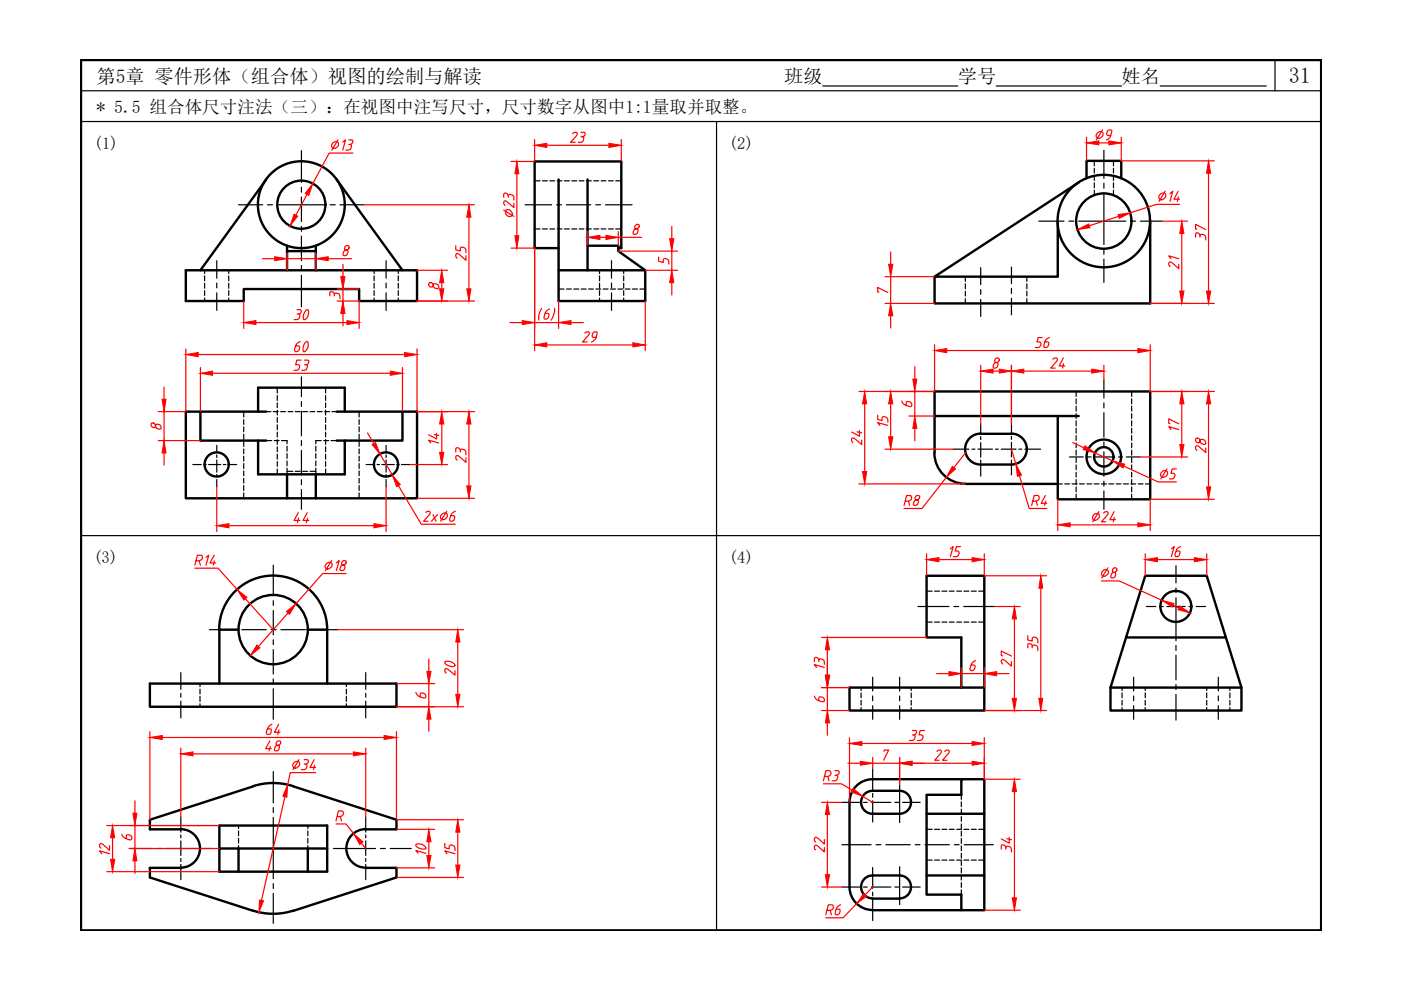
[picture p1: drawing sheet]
<svg xmlns="http://www.w3.org/2000/svg" width="297mm" height="210mm" viewBox="0 0 297 210" stroke-linecap="round" stroke-linejoin="round" font-family="sans-serif">
<!-- layer: 0 -->
<path d="M17.2 12.7h262.9v184.6h-262.9z" fill="none" stroke="#000" stroke-width=".51"/>
<path d="M17.2 19.2h262.9M174.4 18.2h28.7M211.2 18.2h26.6M246 18.2h22.5M270.3 12.7v6.5M17.2 25.8h262.9M151.9 25.8v171.5M17.2 113.6h262.9" fill="none" stroke="#000" stroke-width=".25"/>
<g fill="none" stroke="#000" stroke-width=".51">
<path d="M56.5 38l-14 19.3M71.4 38l13.9 19.3M118.4 38v25.8h18.4v-6.5M124.6 38v19.3M228.7 38.7l-30.6 20h26.2v-11.8M230.4 37.8v-3.7h7.3v3.7M39.4 57.3h49v6.5h-12.3v-2.5h-24.4v2.5h-12.3zM60.9 52.1v1.1M67 53.2h-6.1v4.1M67 52.1v5.2M118.4 52.6h-5v-18.4h18.3v18.4h-.6M118.4 57.3h18.4"/>
<path d="M124.6 52.1h6.5v1.1l5.7 4.1M243.9 46.9v17.4h-45.8v-5.6M42.5 87.3v6.1h14M54.7 93.4v7.2h18.4v-7.2M54.7 87.3v-5.1h18.4v5.1M56.5 87.3h-17.1v18.3h21.5M71.4 87.3h17v18.3h-21.4M85.3 87.3v6.1h-13.9M198.1 88.2h30.6M207.9 91.9a3.3 3.3 0 0 0-3.3 3.3 3.3 3.3 0 0 0 3.3 3.3M207.9 98.5h6.5M207.9 92h6.5"/>
<path d="M214.4 91.9a3.3 3.3 0 0 1 3.3 3.3 3.3 3.3 0 0 1-3.3 3.3M224.3 88.2v17.7h19.6v-22.9h-45.8v13a6.5 6.5 0 0 0 6.5 6.6M60.9 100.6v5h6.1v-5M204.7 102.6h19.6M46.5 133.5a11.5 11.5 0 0 1 11.4-11.5 11.5 11.5 0 0 1 11.5 11.5M50.6 133.5h-4.1v11.4M65.3 133.5h4.1v11.4M238.7 135.2h21.2l-4.1-13.1h-13l-7.4 23.7M259.9 135.2l3.3 10.6M31.8 144.9h52.3v4.9h-52.3zM203.8 145.8h-23.7v4.9h28.6v-4.9h-4.9v-10.6h-7.3v-13.1h12.2v23.7M235.4 145.8h27.8v4.9h-27.8z"/>
<path d="M46.5 175h22.9v9.8h-22.9zM46.5 179.9h22.9M50.6 179.9v4.9M53.6 166.7a13.9 13.9 0 0 1 8.6 0M53.7 166.7l-21.9 7.1v2h6.5a4.1 4.1 0 0 1 4.1 4.1 4.1 4.1 0 0 1-4.1 4.1M62.2 166.7l21.9 7.1v2h-6.6M65.3 179.9v4.9M77.5 175.8a4.1 4.1 0 0 0-4.1 4.1 4.1 4.1 0 0 0 4.1 4.1M180.1 170.1v18a4.9 4.9 0 0 0 4.9 4.8M185 167.7a2.43 2.43 0 0 0-2.4 2.4 2.43 2.43 0 0 0 2.4 2.4M185 165.2a4.9 4.9 0 0 0-4.9 4.9M185 172.5h5.7"/>
<path d="M185 167.7h5.7M185 165.2h18.8M190.7 167.7a2.43 2.43 0 0 1 2.5 2.4 2.43 2.43 0 0 1-2.5 2.4M196.5 172.5h12.2v20.5h-4.9v-3.3h-7.3v-21.2h7.3v-3.3h4.9v7.3M38.3 184h-6.5v2l21.8 7.1a13.9 13.9 0 0 0 8.6 0M77.5 184h6.6v2l-21.9 7.1M185 185.6a2.43 2.43 0 0 0-2.4 2.5 2.43 2.43 0 0 0 2.4 2.4M185 190.5h5.7M185 185.6h5.7M185 193h18.8M190.7 185.6a2.43 2.43 0 0 1 2.5 2.5 2.43 2.43 0 0 1-2.5 2.4M196.5 185.6h12.2"/>
<circle cx="63.9" cy="43.4" r="9.2"/>
<circle cx="63.9" cy="43.4" r="5.1"/>
<circle cx="234" cy="46.9" r="9.8"/>
<circle cx="234" cy="46.9" r="5.9"/>
<circle cx="45.9" cy="98.5" r="2.56"/>
<circle cx="81.8" cy="98.5" r="2.56"/>
<circle cx="234" cy="96.9" r="3.7"/>
<circle cx="234" cy="96.9" r="2.05"/>
<circle cx="57.9" cy="133.5" r="7.3"/>
<circle cx="249.3" cy="128.6" r="3.3"/>
</g>
<g fill="none" stroke="#000" stroke-width=".25">
<path d="M113.4 38.3h1.1M115 38.3h1.1M116.6 38.3h1M118.1 38.3h1.1M119.7 38.3h1M121.2 38.3h1.1M122.8 38.3h1M124.3 38.3h1.1M125.9 38.3h1M127.5 38.3h1M129 38.3h1M130.5 38.3h1.2"/>
<path d="M232 34.1v1.1M232 35.7v1M232 37.2v1.1M232 38.8v1M236.1 34.1v1.1M236.1 35.7v1M236.1 37.2v1.1M236.1 38.8v1M43.4 57.3v.7M43.4 58.5v1M48.5 57.3v.7M48.5 58.5v1"/>
<path d="M79.3 57.3v.7M79.3 58.5v1M84.4 57.3v.7M84.4 58.5v1M113.4 48.5h1.1M115 48.5h1.1M116.6 48.5h1M118.1 48.5h1.1M119.7 48.5h1M121.2 48.5h1.1M122.8 48.5h1M124.3 48.5h1.1"/>
<path d="M125.9 48.5h1M127.1 57.3v.7M127.1 58.5v1M127.5 48.5h1M129 48.5h1M130.5 48.5h1.2M132.2 57.3v.7M132.2 58.5v1M204.7 58.7v1M217.7 58.7v1M232 40.3v1.1M236.1 40.3v1.1"/>
<path d="M43.4 60.1v1M43.4 61.6v1M43.4 63.2v.6M48.5 60.1v1M48.5 61.6v1M48.5 63.2v.6M79.3 60.1v1M79.3 61.6v1M79.3 63.2v.6M84.4 60.1v1M84.4 61.6v1M84.4 63.2v.6"/>
<path d="M118.4 61.3h1.2M120.1 61.3h1M121.7 61.3h1M123.2 61.3h1.1M124.8 61.3h1M126.4 61.3h1M127.1 60.1v1M127.1 61.6v1M127.1 63.2v.6M127.9 61.3h1M129.4 61.3h1.1M131 61.3h1"/>
<path d="M132.2 60.1v1M132.2 61.6v1M132.2 63.2v.6M132.6 61.3h1M134.1 61.3h1.1M135.7 61.3h1.1M204.7 60.2v1M204.7 61.8v1M204.7 63.3v1M217.7 60.2v1M217.7 61.8v1M217.7 63.3v1"/>
<path d="M51.7 87.3v1.1M51.7 89v1M51.7 90.5v1.1M51.7 92.1v1M51.7 93.6v1M51.7 95.2v1M51.7 96.7v1.1M51.7 98.3v1M51.7 99.9v1M56.5 93.4h1.1M56.5 87.3h.9M57.9 87.3h1.1"/>
<path d="M58.2 93.4h1M58.8 82.2v1.1M58.8 83.8v1.1M58.8 85.4v1M58.8 87v1M58.8 88.5v1.1M58.8 90.1v1M58.8 91.6v1.1M58.8 93.2v1M58.8 94.7v1.1M58.8 96.3v1.1M58.8 97.9v1"/>
<path d="M58.8 99.4v1.2M59.5 87.3h1M59.7 93.4h1.2v.7M60.9 99.3v1.3M60.9 94.6v1.1M60.9 96.2v1M60.9 97.7v1M60.9 99.9h1.2M61.1 87.3h1M62.6 99.9h1.1M62.6 87.3h1.1M64.2 99.9h1"/>
<path d="M64.2 87.3h1M65.7 99.9h1.3v.7M65.7 87.3h1M67 94.6v1.1M67 96.2v1M67 97.7v1M67 99.3v.6M67.3 87.3h1M68.1 93.4h-1.1v.7M68.7 93.4h1M68.8 87.3h1.1M69 82.2v1.1"/>
<path d="M69 83.8v1.1M69 85.4v1M69 87v1M69 88.5v1.1M69 90.1v1M69 91.6v1.1M69 93.2v1M69 94.7v1.1M69 96.3v1.1M69 97.9v1M69 99.4v1.2M70.2 93.4h1.2"/>
<path d="M70.4 87.3h1M76.1 87.3v1.1M76.1 89v1M76.1 90.5v1.1M76.1 92.1v1M76.1 93.6v1M76.1 95.2v1M76.1 96.7v1.1M76.1 98.3v1M76.1 99.9v1M228.2 83v1.1M228.2 84.6v1"/>
<path d="M228.2 86.1v1.1M228.2 87.7v1M228.2 89.2v1.1M228.2 90.8v1M228.2 92.4v1M228.2 93.9v1M228.2 95.4v1.1M228.2 97v1.1M228.2 98.6v1M239.9 83v1.1M239.9 84.6v1M239.9 86.1v1.1"/>
<path d="M239.9 87.7v1M239.9 89.2v1.1M239.9 90.8v1M239.9 92.4v1M239.9 93.9v1M239.9 95.4v1.1M239.9 97v1.1M239.9 98.6v1M51.7 101.4v1M51.7 102.9v1.1M51.7 104.5v1.1M76.1 101.4v1"/>
<path d="M76.1 102.9v1.1M76.1 104.5v1.1M224.3 102.6h.9M225.7 102.6h1.1M227.3 102.6h1.1M228.2 100.1v1.1M228.2 101.7v1M228.2 103.2v1.1M228.2 104.8v1.1M228.9 102.6h1M230.4 102.6h1.1M232 102.6h1"/>
<path d="M233.5 102.6h1.1M235.1 102.6h1M236.7 102.6h1M238.2 102.6h1.1M239.8 102.6h1M239.9 100.1v1.1M239.9 101.7v1M239.9 103.2v1.1M239.9 104.8v1.1M241.3 102.6h1M242.9 102.6h1M196.5 131.9h1.1"/>
<path d="M196.5 125.3h1.1M198.1 131.9h1.1M198.1 125.3h1.1M199.7 131.9h1.1M199.7 125.3h1.1M201.3 131.9h1M201.3 125.3h1M202.8 131.9h1.1M202.8 125.3h1.1M204.4 131.9h1M204.4 125.3h1M205.9 131.9h1.1"/>
<path d="M205.9 125.3h1.1M207.5 131.9h1.2M207.5 125.3h1.2M42.4 144.9v.7M42.4 146.1v1M42.4 147.6v1.1M42.4 149.2v.6M73.4 144.9v.7M73.4 146.1v1M73.4 147.6v1.1M73.4 149.2v.6M182.6 145.8v.6"/>
<path d="M182.6 146.9v1M182.6 148.5v1M182.6 150v.7M193.2 145.8v.6M193.2 146.9v1M193.2 148.5v1M193.2 150v.7M237.9 145.8v.6M237.9 146.9v1M237.9 148.5v1M237.9 150v.7M242.8 145.8v.6"/>
<path d="M242.8 146.9v1M242.8 148.5v1M242.8 150v.7M255.8 145.8v.6M255.8 146.9v1M255.8 148.5v1M255.8 150v.7M260.8 145.8v.6M260.8 146.9v1M260.8 148.5v1M260.8 150v.7M50.6 175v.7"/>
<path d="M50.6 176.2v1M50.6 177.7v1.1M50.6 179.3v.6M65.3 175v.7M65.3 176.2v1M65.3 177.7v1.1M65.3 179.3v.6M196.5 175.8h1.1M198.1 175.8h1.1M199.7 175.8h1.1M201.3 175.8h1M202.8 175.8h1.1"/>
<path d="M203.8 168.5v1M203.8 170v1.1M203.8 171.6v1M203.8 173.1v1M203.8 174.7v1M203.8 176.2v1.1M203.8 177.8v1M203.8 179.4v1M204.4 175.8h1M205.9 175.8h1.1M207.5 175.8h1.2M196.5 182.4h1.1"/>
<path d="M198.1 182.4h1.1M199.7 182.4h1.1M201.3 182.4h1M202.8 182.4h1.1M203.8 180.9v1M203.8 182.4v1.1M203.8 184v1.1M203.8 185.6v1M203.8 187.1v1.1M203.8 188.7v1M204.4 182.4h1M205.9 182.4h1.1"/>
<path d="M207.5 182.4h1.2"/>
</g>
<g fill="none" stroke="#000" stroke-width=".25">
<path d="M63.9 31.9v6.8M63.9 39.7v1.1M234 31.9v5.9M234 38.8v1.1M46 55.3v3.7M50.6 43.4h5.1M56.7 43.4h1.1M58.8 43.4h10.2M63.9 41.8v5.2M63.9 48v1.1M63.9 50.1v5.2M63.9 56.3v1"/>
<path d="M63.9 58.4v6.7M70 43.4h1.1M72.1 43.4h5.1M81.9 55.3v3.7M111.3 43.4h5.7M118 43.4h1M120.1 43.4h5.2M126.3 43.4h1M128.4 43.4h5.6M129.7 55.3v3.7M207.9 56.8v3.6M214.4 56.6v3.5"/>
<path d="M220.2 46.9h5.4M226.6 46.9h1.1M228.7 46.9h10M234 40.9v10.9M234 52.9v1M234 54.9v5M239.7 46.9h1.1M241.8 46.9h4.6M46 60v1M46 62.1v3.7M63.9 79.9v4.2M81.9 60v1"/>
<path d="M81.9 62.1v3.7M129.7 60v1M129.7 62.1v3.7M207.9 61.4v1M207.9 63.5v3.6M214.4 61.2v1M214.4 63.2v3.5M40.9 98.5h1.8M43.2 98.5h.5M44.2 98.5h2.6M46 94.4v1.6M46 96.5v.5"/>
<path d="M46 97.5v2.6M47.4 98.5h.5M48.4 98.5h1.8M63.9 85.1v1.1M63.9 87.2v5.2M63.9 93.4v1.1M63.9 95.5v5.2M77.6 98.5h1.8M80 98.5h.5M81 98.5h2.6M81.9 94.4v1.6M81.9 96.5v.5"/>
<path d="M81.9 97.5v2.6M84.1 98.5h.5M85.1 98.5h1.8M202.1 95.2h3.3M206.1 95.2h.6M207.3 95.2h3.1M207.9 89.8v2.1M207.9 92.6v.6M207.9 93.8v3.1M207.9 97.6v.6M207.9 98.8v2.2M211.1 95.2h.6"/>
<path d="M212.3 95.2h3.1M214.4 90v1.9M214.4 92.5v.7M214.4 93.8v3.1M214.4 97.5v.7M214.4 98.7v2M216 95.2h.6M217.3 95.2h3.3M226.8 96.9h2.9M230.5 96.9h.8M232.2 96.9h4.1M234 80.5v3.9"/>
<path d="M234 85.4v1.1M234 87.5v5.2M234 93.7v1.1M234 95.8v5.2M237.1 96.9h.9M238.8 96.9h2.9M46 100.6v.6M46 101.7v1.5M57.9 119.8v6.5M63.9 101.7v1.1M63.9 103.8v4.2M81.9 100.6v.6"/>
<path d="M81.9 101.7v1.5M234 102v1.1M234 104.1v3.9M249.3 120v3.6M44.4 133.5h3.8M49.2 133.5h1M51.3 133.5h5.2M57.5 133.5h1M57.9 127.4v1M57.9 129.4v5.2M57.9 135.7v1M57.9 137.7v5.2"/>
<path d="M59.5 133.5h5.3M65.8 133.5h1M67.8 133.5h3.8M194.6 128.6h6.6M202.3 128.6h1M204.3 128.6h6.6M243.1 128.6h2M245.9 128.6h.7M247.4 128.6h3.9M249.3 126.7v9.1M249.3 124.7v1M249.3 136.8v1.1"/>
<path d="M249.3 138.9v5.2M252.1 128.6h.7M253.6 128.6h2M38.3 142.6v3.6M38.3 147v.8M38.3 148.7v3.5M57.9 144v1M57.9 146v6.5M77.5 142.6v3.6M77.5 147v.8M77.5 148.7v3.5M185 143.6v2.9"/>
<path d="M185 147.6v1M185 149.6v2.9M190.7 143.6v2.9M190.7 147.6v1M190.7 149.6v2.9M240.4 143.6v2.9M240.4 147.6v1M240.4 149.6v2.9M249.3 145.1v1.1M249.3 147.2v5.5M258.3 143.6v2.9M258.3 147.6v1"/>
<path d="M258.3 149.6v2.9M27.5 179.9h4.8M33.4 179.9h1M35.5 179.9h9.7M38.3 173.2v3.2M38.3 177v.7M38.3 178.3v3.1M57.9 173.3v13M57.9 163.6v6.6M57.9 171.2v1.1M70.7 179.9h8.9M77.5 173.2v3.2"/>
<path d="M77.5 177v.7M77.5 178.3v3.1M80.7 179.9h1M82.7 179.9h4.5M178.5 170.1h3.7M178.5 179.1h6.2M183.1 170.1h.8M184.7 170.1h4.2M185 163v4.5M185 168.2v.8M185 169.8v4.5M185.7 179.1h1.1"/>
<path d="M187.8 179.1h5.2M189.7 170.1h.8M190.7 166.4v8M191.4 170.1h3.7M194 179.1h1.1M196.1 179.1h5.2M202.3 179.1h1.1M204.4 179.1h6.2M38.3 182v.7M38.3 183.2v3.3M57.9 187.4v1M57.9 189.4v6.4"/>
<path d="M77.5 182v.7M77.5 183.2v3.3M178.5 188.1h3.7M183.1 188.1h.8M184.7 188.1h4.2M185 183.9v4.5M185 189.2v.7M185 190.7v4.5M189.7 188.1h.8M190.7 183.8v8M191.4 188.1h3.7"/>
</g>
<g fill="none" stroke="#f00" stroke-width=".25">
<path d="M74.8 32.5h-5l-3.5 6.4M109.6 36.9v13.1M113.4 29.6v4.6h-5M115.9 30.8h13.2M131.7 29.6v4.6M230.4 29.1v5M237.7 29.1v5h19.8M256.2 36.7v25M55.6 54.8h2.6M60.9 53.6v3.7M60.9 54.8h6.1M65.1 41.2l-2.4 4.4"/>
<path d="M67 53.6v3.7M69.6 54.8h4.9M72.7 56.1v2.6M73.3 52.2a.46 .46 0 0 0-.2 .4 .46 .46 0 0 0 .2 .4l.3 .1a.72 .72 0 0 1 0 .8 .72 .72 0 0 1-.7 .3 .75 .75 0 0 1-.1-.8 .75 .75 0 0 1 .7-.4 .54 .54 0 0 0 .5-.3 .54 .54 0 0 0-.1-.6h-.4zM77.2 43.4h23.4M88.4 57.3h6.5M99.4 46v15.2M108.4 52.6h5v21.8M124.6 49.1v3M127.2 50.3h1.3M131.1 49.1v3M131.1 50.3h4.9"/>
<path d="M131.1 53.2h12.6M134.8 47.7a.43 .43 0 0 0-.2 .4 .43 .43 0 0 0 .3 .4l.2 .1a.68 .68 0 0 1 0 .8 .68 .68 0 0 1-.8 .2 .81 .81 0 0 1 .8-1.1l.4-.3v-.5l-.3-.1zM136.8 57.3h6.9M142.4 48v2.6M142.4 59.9v2.7M187.6 58.7h10.5M188.8 53.4v2.6M237.2 45.9l-6.2 2M246.4 46.9h5.4M250.1 43.3h-4.9l-5.5 1.8M250.6 49.5v12.2M39.4 74v13.3h-5.8"/>
<path d="M42 75.2h43.8M42.5 77.9v9.4M45.1 79.1h37.6M51.7 63.8v5.8M54.3 68.4h19.3M71.5 63.8h4.6v5.8M71.5 61.3h4.6M72.7 66.4v2.7M85.3 77.9v9.4M88.4 63.8h12.2M88.4 74v13.3h12.2M108.1 68.4h2.6"/>
<path d="M113.4 68.4h5M114.8 65.4l-.6 1.4v1.1M115.9 73.1h18.3M116.5 65.5l-.3 .1a1.9 1.9 0 0 0-.8 1.9 .56 .56 0 0 0 .9-.2v-.8l-.7-.1M117.6 65.4a4.1 4.1 0 0 1-.8 2.5M118.4 63.8v5.8M136.8 63.8v10.6M187.6 64.3h10.5M188.8 67v2.5M194 77.8v2.6M198.1 73.1v9.9h-16M200.7 74.3h40.5"/>
<path d="M207.9 77.5v12.5M210.6 78.7h1.3M211 76.2l-.1 .2a.58 .58 0 0 0 .7 .6v.3a.74 .74 0 0 1-.9 .7 .75 .75 0 0 1 0-.7 .75 .75 0 0 1 .7-.4 .54 .54 0 0 0 .4-.4 .54 .54 0 0 0-.1-.5 .5 .5 0 0 0-.7 .2zM214.4 77.5v12.5M217.1 78.7h14.4M234 77.5v3M243.9 73.1v9.9h13.6M243.9 64.3h13.6M33.6 93.4h8.9M34.8 82.1v2.6M34.8 87.3v6.1M34.8 96v2.6"/>
<path d="M77.9 91.8l1.4 2.3M80.6 96.3l2.6 4.4M86.9 98.5h8M99.4 89.9v13.1M183.3 85.6v14.4M187.6 95.2h14.5M192.7 88.2h5.4M194 90.8v2.7M204.7 96l-2.4 3.1M214.4 95.2l1 3.2M227.4 93.8l2.4 1.1M232.2 96l3.7 1.7"/>
<path d="M238.3 98.8l7.3 3.4h3.8M241.7 96.9h10.1M250.6 85.6v8.7M256.2 85.6v17.6M46 103.2v9.5M48.5 111.4h30.8M81.9 103.2v9.5M84.5 103l4.8 8.2h7.2M88.4 105.6h12.2M182.1 102.6h22.6M196.5 117.4v4.7M200.6 101.2l-5.1 6.6h-3.8"/>
<path d="M208.7 117.4v4.7h13.2M216.1 100.9l2.1 6.9h3.7M224.3 105.9v6.6M226.9 111.3h14.3M242.8 117.4v4.7M245.4 118.6h7.8M255.8 117.4v4.7M257.5 105.9h-13.6v6.6M41.3 120.5h4.9l4.1 4.5M52 126.9l5.9 6.6M61.1 129.9l-6.3 7.2M71.6 133.5h26.7"/>
<path d="M73.4 121.6h-5l-5.6 6.4M90.9 139.7v2.7M97.1 136.1v11.1M174.2 135.2h22.3M210.9 128.6h5.4M215.1 131.2v16.9M220.7 124.7v23.4M233.5 123.2h3.8l9.1 4.1M248.7 128.3l1.2 .6M31.8 155.1v18.7M34.4 156.4h47M38.3 158.6v14.6"/>
<path d="M40.9 159.8h34M77.5 158.6v14.6M84.1 155.1v18.7h14.2M84.1 149.8h14.2M84.1 144.9h8M90.9 152.5v2.6M174.2 145.8h5.9M174.2 150.7h5.9M175.4 153.3v2.6M180.1 156.4v13.7M182.7 157.6h23.4M187.4 159.3l.1-.3h.9l-1 2.2"/>
<path d="M198.6 142.8h2.6M203.8 141.6v4.2M203.8 142.8h4.9M206.8 140.1a1.81 1.81 0 0 0-1.1 2l.4 .1 .4-.2a.78 .78 0 0 0 .2-.9l-.8-.1M208.7 141.6v4.2M208.7 156.4v8.8h7.6M208.7 150.7h13.2M22.6 175h23.9M27.4 179.9h19.1M28.6 169.8v2.6M60.4 168.9l-5 22M66.9 163.8h-5.4l-.5 2.6"/>
<path d="M71.2 174.7h2.1l1.7 2M71.5 173.1h.7a.61 .61 0 0 0 .6-.4 .61 .61 0 0 0-.4-.8h-.7l-.5 2.2M72.2 173.2l.2 .9M76.6 178.8l.9 1.1M84.1 175.8h8M174.2 170.1h4.3M175.4 172.7v12.7M179.8 161.8h2.6M182.9 168.9l2.1 1.2M185 161.8h5.7M185 160.6v2.4M190.7 160.6v5.8"/>
<path d="M193.4 161.8h12.7M215.1 167.8v22.6M22.6 184.8h23.9M28.6 182.5v2.7M84.1 184h8M84.1 186h14.2M174.2 188.1h4.3M181.6 191.6l-2.8 3h-3.7M185 188.1l-1.6 1.6M208.7 193h7.6"/>
</g>
<g fill="#f00" stroke="#f00" stroke-width=".21">
<path d="M62.3 45.4l.8 .4-1.6 2.1z"/>
<path d="M66.3 38.9l-.8 2.5-.8-.4z"/>
<path d="M51.7 68.4l2.6-.4v.8z"/>
<path d="M73.6 68l2.5 .4-2.5 .4z"/>
<path d="M72.2 58.7h.9l-.4 2.6z"/>
<path d="M72.7 63.8l.4 2.6h-.9z"/>
<path d="M93.7 57.3l.4 2.6h-.9z"/>
<path d="M34.4 84.7h.8l-.4 2.6z"/>
<path d="M34.8 93.4l.4 2.6h-.8z"/>
<path d="M93.2 95.9h.9l-.4 2.6z"/>
<path d="M93.7 87.3l.4 2.6h-.9z"/>
<path d="M99.4 87.3l.5 2.6h-.9z"/>
<path d="M99 103h.9l-.5 2.6z"/>
<path d="M46 111.4l2.5-.4v.9z"/>
<path d="M79.3 111l2.6 .4-2.6 .5z"/>
<path d="M78.9 94.3l.7-.5 1 2.5z"/>
<path d="M83.2 100.7l1.7 2-.8 .5z"/>
<path d="M42.5 79.1l2.6-.4v.9z"/>
<path d="M82.7 78.7l2.6 .4-2.6 .5z"/>
<path d="M110.7 68l2.7 .4-2.7 .4z"/>
<path d="M118.4 68.4l2.7-.4v.8z"/>
<path d="M113.4 73.1l2.5-.4v.9z"/>
<path d="M134.2 72.7l2.6 .4-2.6 .5z"/>
<path d="M99 61.2h.9l-.5 2.6z"/>
<path d="M99.4 43.4l.5 2.6h-.9z"/>
<path d="M113.4 30.8l2.5-.4v.9z"/>
<path d="M129.1 30.4l2.6 .4-2.6 .5z"/>
<path d="M124.6 50.3l2.6-.4v.9z"/>
<path d="M128.5 49.9l2.6 .4-2.6 .5z"/>
<path d="M142.4 57.3l.5 2.6h-.9z"/>
<path d="M142 50.6h.9l-.5 2.6z"/>
<path d="M58.2 54.4l2.7 .4-2.7 .5z"/>
<path d="M67 54.8l2.6-.4v.9z"/>
<path d="M231.5 78.3l2.5 .4-2.5 .4z"/>
<path d="M214.4 78.7l2.7-.4v.8z"/>
<path d="M211.9 78.3l2.5 .4-2.5 .4z"/>
<path d="M207.9 78.7l2.7-.4v.8z"/>
<path d="M194 88.2l.4 2.6h-.9z"/>
<path d="M193.5 80.4h.9l-.4 2.6z"/>
<path d="M188.8 83l.5 2.6h-.9z"/>
<path d="M188.4 92.6h.9l-.5 2.6z"/>
<path d="M183.3 83l.5 2.6h-.9z"/>
<path d="M182.9 100h.9l-.5 2.6z"/>
<path d="M188.8 64.3l.5 2.7h-.9z"/>
<path d="M188.4 56h.9l-.5 2.7z"/>
<path d="M201.9 98.9l.7 .5-2 1.8z"/>
<path d="M215.4 98.4l1.2 2.3-.9 .3z"/>
<path d="M255.8 103.2h.9l-.5 2.7z"/>
<path d="M256.2 83l.5 2.6h-.9z"/>
<path d="M250.1 61.7h.9l-.4 2.6z"/>
<path d="M250.6 46.9l.4 2.6h-.9z"/>
<path d="M228.5 48.7l2.3-1.2 .3 .8z"/>
<path d="M237.1 45.5l2.6-.4-2.4 1.2z"/>
<path d="M250.6 83l.4 2.6h-.9z"/>
<path d="M250.1 94.3h.9l-.4 2.6z"/>
<path d="M255.8 61.7h.9l-.5 2.6z"/>
<path d="M256.2 34.1l.5 2.6h-.9z"/>
<path d="M230 94.5l2.2 1.5-2.6-.7z"/>
<path d="M235.9 97.7l2.5 .7-.3 .8z"/>
<path d="M55 190.8l.9 .2-1 2.4z"/>
<path d="M61 166.4l-.2 2.6-.8-.2z"/>
<path d="M38.3 159.8l2.6-.4v.9z"/>
<path d="M74.9 159.4l2.6 .4-2.6 .5z"/>
<path d="M90.9 175.8l.5 2.7h-.9z"/>
<path d="M90.5 181.4h.9l-.5 2.6z"/>
<path d="M97.1 173.8l.4 2.6h-.9z"/>
<path d="M96.6 183.4h.9l-.4 2.6z"/>
<path d="M28.2 172.4h.8l-.4 2.6z"/>
<path d="M28.6 179.9l.4 2.6h-.8z"/>
<path d="M23.9 175l.4 2.6h-.9z"/>
<path d="M23.4 182.2h.9l-.4 2.6z"/>
<path d="M75 176.7l1.9 1.8-.6 .6z"/>
<path d="M90.9 149.8l.5 2.7h-.9z"/>
<path d="M90.5 142.4h.9l-.5 2.5z"/>
<path d="M96.6 147.2h.9l-.4 2.6z"/>
<path d="M97.1 133.5l.4 2.6h-.9z"/>
<path d="M50.3 125l2.1 1.6-.7 .6z"/>
<path d="M54.5 136.8l.6 .6-2 1.6z"/>
<path d="M60.7 129.7l2.1-1.7-1.4 2.2z"/>
<path d="M206.1 161.4l2.6 .4-2.6 .4z"/>
<path d="M190.7 161.8l2.7-.4v.8z"/>
<path d="M182.4 161.4l2.6 .4-2.6 .4z"/>
<path d="M215.1 165.2l.4 2.6h-.9z"/>
<path d="M214.6 190.4h.9l-.4 2.6z"/>
<path d="M175.4 170.1l.5 2.6h-.9z"/>
<path d="M175 185.4h.9l-.5 2.7z"/>
<path d="M180.9 167.2l2 1.7-2.4-1z"/>
<path d="M183.1 189.4l.7 .6-2.2 1.6z"/>
<path d="M175 143.2h.9l-.5 2.6z"/>
<path d="M175.4 150.7l.5 2.6h-.9z"/>
<path d="M242.8 118.6l2.6-.4v.9z"/>
<path d="M253.2 118.2l2.6 .4-2.6 .5z"/>
<path d="M214.6 148.1h.9l-.4 2.6z"/>
<path d="M215.1 128.6l.4 2.6h-.9z"/>
<path d="M220.2 148.1h.9l-.4 2.6z"/>
<path d="M220.7 122.1l.4 2.6h-.9z"/>
<path d="M201.2 142.4l2.6 .4-2.6 .5z"/>
<path d="M208.7 142.8l2.6-.4v.9z"/>
<path d="M175.4 135.2l.5 2.6h-.9z"/>
<path d="M196.5 118.6l2.6-.4v.9z"/>
<path d="M206.1 118.2l2.6 .4-2.6 .5z"/>
<path d="M250.1 128.5l2.2 1.4-2.5-.6z"/>
<path d="M246.4 127.3l2.5 .7-.3 .7z"/>
<path d="M39.4 75.2l2.6-.5v.9z"/>
<path d="M85.8 74.7l2.6 .5-2.6 .4z"/>
<path d="M109.6 34.2l.4 2.7h-.8z"/>
<path d="M109.2 50h.8l-.4 2.6z"/>
<path d="M198.1 74.3l2.6-.4v.9z"/>
<path d="M241.2 73.9l2.7 .4-2.7 .5z"/>
<path d="M224.3 111.3l2.6-.4v.8z"/>
<path d="M241.2 110.9l2.7 .4-2.7 .4z"/>
<path d="M31.8 156.4l2.6-.5v.9z"/>
<path d="M81.4 155.9l2.7 .5-2.7 .4z"/>
<path d="M180.1 157.6l2.6-.4v.9z"/>
<path d="M206.1 157.2l2.6 .4-2.6 .5z"/>
</g>
<g font-size="5.7" fill="#f00">
<text x="244.8" y="44.1">14</text>
<text x="100.2" y="56.4" transform="rotate(-90 100.2 56.4)">25</text>
<text x="100.2" y="99.1" transform="rotate(-90 100.2 99.1)">23</text>
</g>
<g font-size="5.3" fill="#f00">
<text x="69.5" y="33.2">13</text>
<text x="119.9" y="31.4">23</text>
<text x="231.4" y="31">9</text>
<text x="110.1" y="47.3" transform="rotate(-90 110.1 47.3)">23</text>
<text x="256.8" y="52.2" transform="rotate(-90 256.8 52.2)">37</text>
<text x="251.2" y="58.2" transform="rotate(-90 251.2 58.2)">21</text>
<text x="61.4" y="69.1">30</text>
<text x="61.4" y="75.8">60</text>
<text x="122.8" y="73.7">29</text>
<text x="218.7" y="74.8">56</text>
<text x="61.4" y="79.7">53</text>
<text x="221.9" y="79.4">24</text>
<text x="90" y="95.2">14</text>
<text x="183.8" y="95.6" transform="rotate(-90 183.8 95.6)">24</text>
<text x="189.4" y="91.4" transform="rotate(-90 189.4 91.4)">15</text>
<text x="251.2" y="92.4" transform="rotate(-90 251.2 92.4)">17</text>
<text x="256.8" y="97" transform="rotate(-90 256.8 97)">28</text>
<text x="245.2" y="102.7">5</text>
<text x="61.4" y="112.2">44</text>
<text x="88.9" y="111.8">2x 6</text>
<text x="190.9" y="108.3">R8</text>
<text x="217.7" y="108.3">R4</text>
<text x="230.7" y="111.8">24</text>
<text x="200.7" y="119.2">15</text>
<text x="247.3" y="119.2">16</text>
<text x="40.6" y="121">R14</text>
<text x="68.1" y="122.1">18</text>
<text x="232.5" y="123.8">8</text>
<text x="176" y="142.9" transform="rotate(-90 176 142.9)">13</text>
<text x="215.5" y="142.5" transform="rotate(-90 215.5 142.5)">27</text>
<text x="221.2" y="139.3" transform="rotate(-90 221.2 139.3)">35</text>
<text x="97.7" y="144.3" transform="rotate(-90 97.7 144.3)">20</text>
<text x="55.4" y="160.5">48</text>
<text x="55.7" y="157">64</text>
<text x="191.9" y="158.4">35</text>
<text x="61" y="164.4">34</text>
<text x="173.6" y="166.9">R3</text>
<text x="197.2" y="162.3">22</text>
<text x="24.3" y="182.4" transform="rotate(-90 24.3 182.4)">12</text>
<text x="97.7" y="182.4" transform="rotate(-90 97.7 182.4)">15</text>
<text x="176" y="181.7" transform="rotate(-90 176 181.7)">22</text>
<text x="215.5" y="181.7" transform="rotate(-90 215.5 181.7)">34</text>
<text x="174.3" y="195.1">R6</text>
</g>
<text font-size="4.9" fill="#f00" x="87.1" y="182">10</text>
<text font-size="4.7" x="273.2" y="17.7">31</text>
<g font-size="4.4" fill="#f00">
<text x="138.6" y="57.2">5</text>
<text x="69.1" y="64.6">3</text>
<text x="90" y="62.4">8</text>
<text x="190.1" y="87.5">6</text>
</g>
<g font-size="4.1">
<text x="20.5" y="17.7">第5章 零件形体（组合体）视图的绘制与解读</text>
<text x="166.3" y="17.7">班级</text>
<text x="203.1" y="17.7">学号</text>
<text x="237.8" y="17.7">姓名</text>
</g>
<g font-size="4" fill="#f00">
<text x="185.2" y="63.1">7</text>
<text x="31" y="92.1">8</text>
<text x="87.1" y="149.2">6</text>
<text x="171.8" y="149.9">6</text>
<text x="25" y="179.2">6</text>
</g>
<text font-size="3.7" x="20.5" y="24">* 5.5 组合体尺寸注法（三）：在视图中注写尺寸，尺寸数字从图中1:1量取并取整。</text>
<g font-size="3.5">
<text x="19.9" y="31.7">(1)</text>
<text x="154.5" y="31.7">(2)</text>
<text x="19.8" y="119.5">(3)</text>
<text x="154.5" y="119.5">(4)</text>
</g>
</svg>
